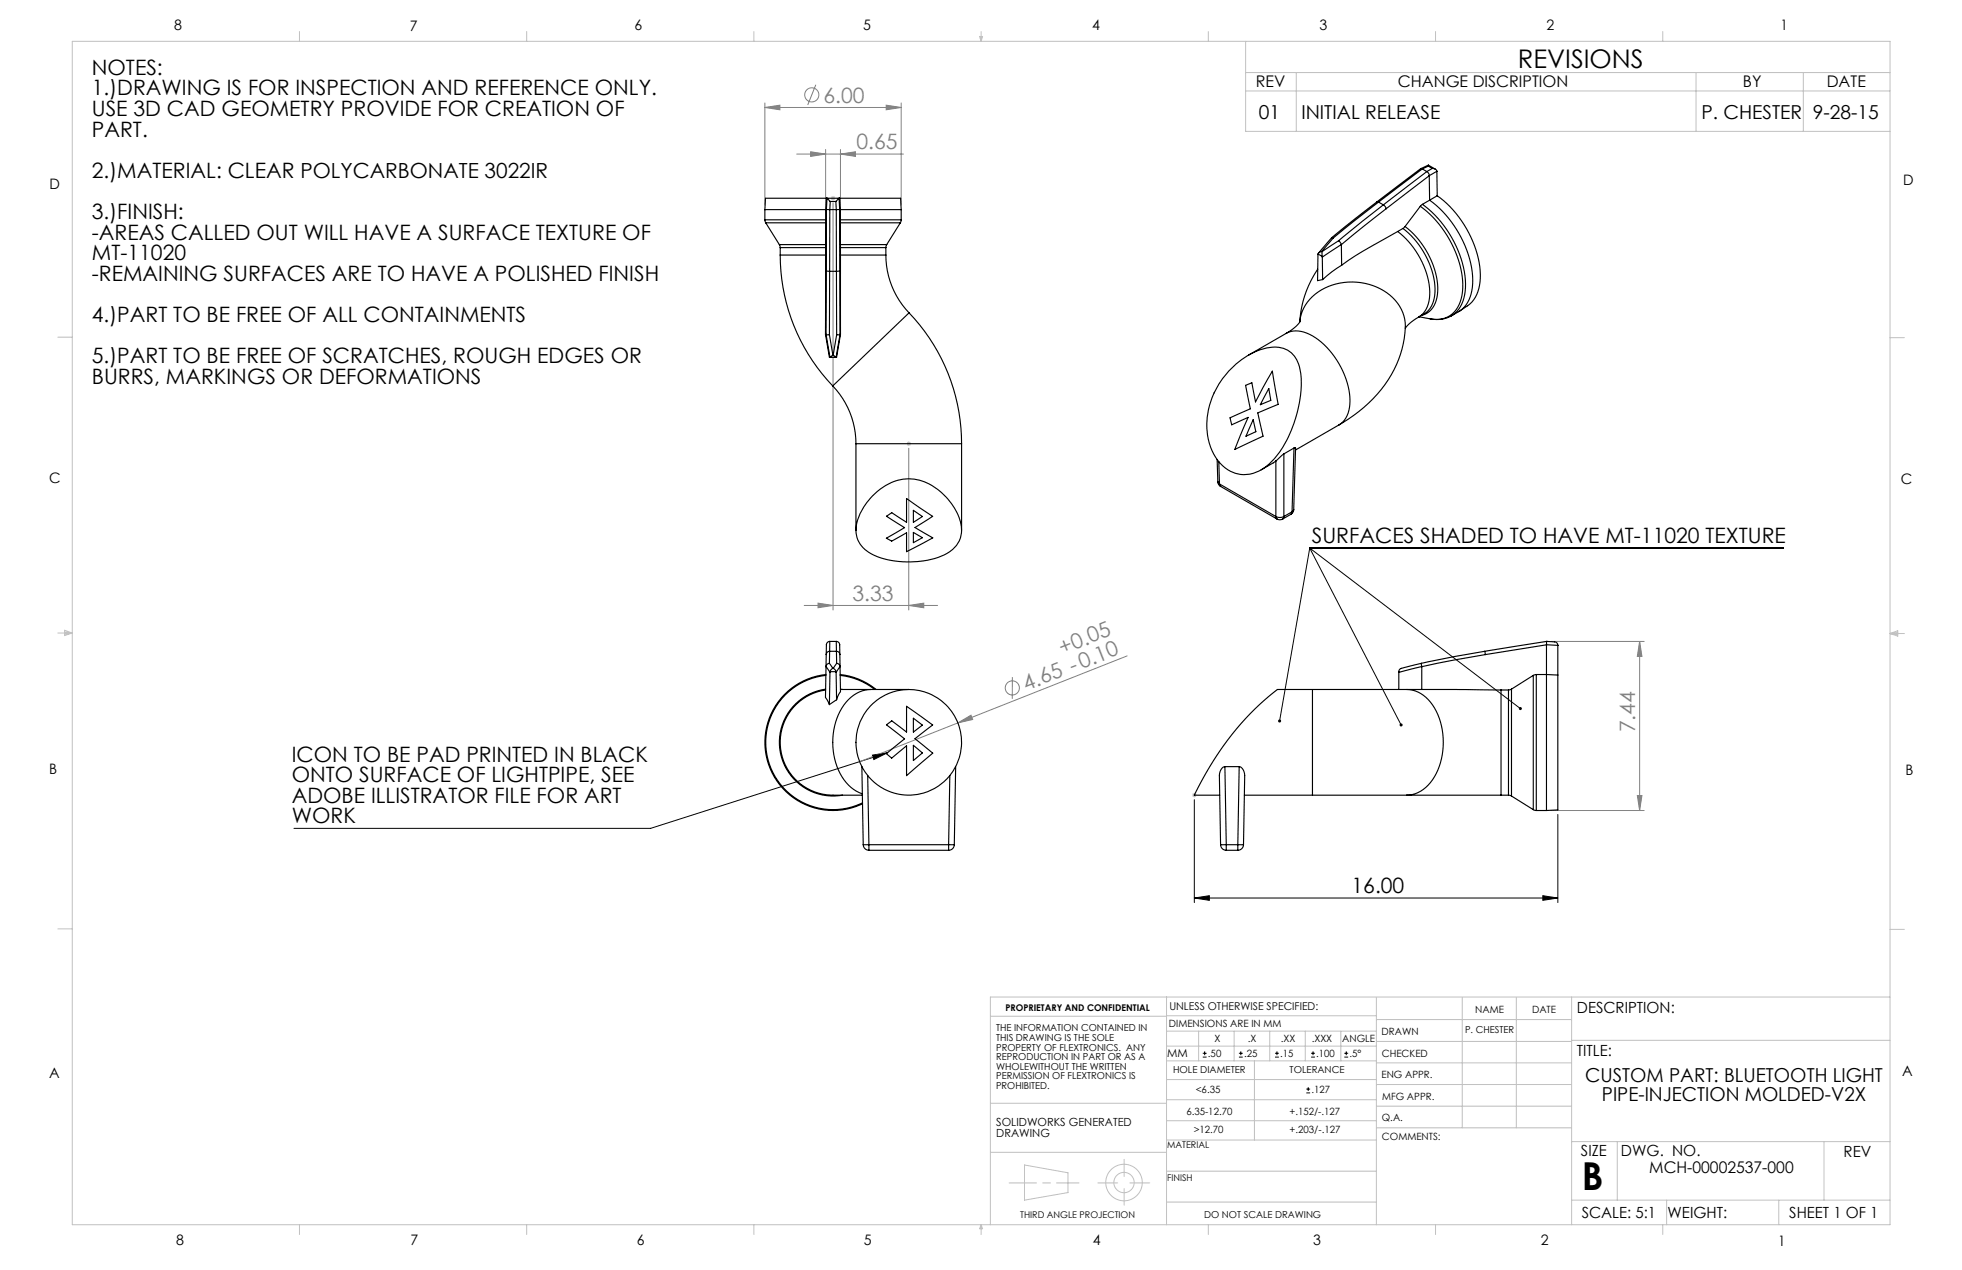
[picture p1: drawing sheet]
<svg xmlns="http://www.w3.org/2000/svg" width="432mm" height="279mm" viewBox="0 0 432 279" stroke-linecap="round" stroke-linejoin="round" font-family="sans-serif">
<g fill="none" stroke="#808080" stroke-width=".22">
<path d="M179.5 18.6l-1.7 4.5M168.3 23.6l3.3-.5v1.1zM168.3 22.6v22.5M168.3 23.6h30M175.4 33.9h23.4M178.4 33.4l3.3 .5-3.3 .5zM181.7 32.9v20.6M185 33.9l3.3-.5v1zM185 32.9v20.6M195 23.1l3.3 .5-3.3 .6zM198.3 22.6v22.5M183.3 44.6v89.6"/>
<path d="M200 98.6v35.6M177 133.2h29.4M180 132.7l3.3 .5-3.3 .5zM200 133.2l3.3-.5v1zM210.8 159l2.9-1.7 .4 1zM210.8 159l-21.6 8.6M222.8 149v4.7M248.1 144.3l-37.3 14.7M341.3 141.1h20.6M360.9 141.1l.5 3.3h-1.1zM360.9 141.1v37.2M341.3 178.3h20.6"/>
<path d="M360.3 175h1.1l-.5 3.3z"/>
<circle cx="178.7" cy="20.9" r="1.56"/>
<circle cx="222.8" cy="151.3" r="1.56"/>
</g>
<g fill="none" stroke="#000" stroke-width=".22">
<path d="M288.2 120.6h104.3M288.2 120.6l-6.6 38M288.2 120.6l20.2 38.9M288.2 120.6l46.4 35.3M192 166.1l3.3-.5-3 1.5zM195.3 165.6l-52.1 16.6h-78.5M262.8 175.9v22.7M342.8 179.2v19.4M262.8 197.6l3.4-.5v1zM262.8 197.6h80M339.5 197.1l3.3 .5-3.3 .5zM264.7 232.6h.8"/>
<path d="M264.7 231.7h.8M265.1 231.3v.8M272.7 232.6h.8M272.7 231.7h.8M273.1 231.3v.8M280.6 232.6h.9M280.6 231.7h.9M281 231.3v.8M287.5 239.6h.8M287.9 239.2v.8M288.6 232.6h.8M288.6 231.7h.8"/>
<path d="M289 231.3v.8M295.9 232.6h.8M295.9 231.7h.8M296.3 231.3v.8M287.5 240.4h.8"/>
</g>
<g fill="none" stroke="#c0c0c0" stroke-width=".22">
<path d="M15.9 9.1h400.1v260.3h-400.1zM65.9 6.9v2.2M115.9 6.9v2.2M165.9 6.9v2.2M215.6 8h.6l-.3 1.1zM215.7 8l.2 1.1M215.9 6.9v2.2M216 8l-.1 1.1M265.9 6.9v2.2M274.1 9.1v19.8h141.9M274.1 16h141.9M285.3 16v12.9"/>
<path d="M315.9 6.9v2.2M365.9 6.9v2.2M373.3 16v12.9M396.9 16v12.9M274.1 20h141.9M182.8 43.6h1M183 43.3l.7 .7M183.3 43.1v1M183.7 43.3l-.7 .7M12.7 74.2h3.2M416 74.3h3.1M199.5 97.6h1"/>
<path d="M199.6 97.3l.8 .7M200 97.1v1M200.4 97.3l-.8 .7M12.7 139.3h3.2M14.2 139l1.7 .3M14.2 138.7l1.7 .6-1.7 .5zM15.9 139.3l-1.7 .2M416 139.4h3.1M416 139.4l1.7-.6v1.1zM416 139.4l1.7 .2M417.7 139.1l-1.7 .3M262.3 174.9h1"/>
<path d="M262.5 174.6l.7 .7M262.8 174.4v1M263.2 174.6l-.7 .7M12.7 204.4h3.2M256.7 219.4v50M302.9 219.5v49.9M321.8 219.5v28.6M333.7 219.5v28.6M345.9 219.4v50M416 204.5h3.1M416 219.4h-198v50M218 223.6h38.7"/>
<path d="M256.7 226.9h46.2M256.7 230.1h46.2M256.7 223.5h46.2M256.7 233.4h46.2M256.7 237.5h46.2M263.8 226.9v6.5M271.6 226.9v6.5M276.1 233.4v17.4M279.4 226.9v6.5M287.3 226.9v6.5M295.1 226.9v6.5M302.9 233.8h43"/>
<path d="M302.9 229.1h43M302.9 224.3h43M302.9 238.6h43M345.9 228.9h70.1M218 253.5h38.7M218 242.7h38.7M225.5 256.3l9.5 1.7v4.4l-9.5 1.6zM247.4 255.1v3.7M256.7 257.7h46.2M256.7 250.8h46.2M256.7 241.9h46.2M256.7 246.6h46.2"/>
<path d="M302.9 248.1h43M302.9 243.4h43M345.9 251.2h70.1M355.9 251.2v12.8M401.4 251.2v12.8M65.9 269.4v2.2M115.9 269.4v2.2M165.9 269.4v2.2M215.9 269.4v2.2M215.9 269.4l.3 .9h-.6zM222.1 260.2h6M229.5 260.2h1.7"/>
<path d="M232.5 260.2h5M241.6 260.2h4.4M247.4 261.5v3.6M248.7 260.2h4.3M256.7 264.5h46.2M265.9 269.4v2.2M315.9 269.4v2.2M345.9 264h70.1M365.9 269.4v2.2M366.8 264v5.4M391.5 264v5.4"/>
<circle cx="247.4" cy="260.2" r="4"/>
<circle cx="247.4" cy="260.2" r="2.24"/>
</g>
<g fill="#000">
<path d="M192 166.1l3.3-.5-3 1.5zM281.4 158.4l-.1 .4 .3 .2v-.4v.4a.34 .34 0 0 0 .3-.5 .34 .34 0 0 0-.5-.1zM308.1 159.3v.4l.4 .1-.1-.3 .1 .3 .1-.1v-.5zM334.4 155.6v.5h.4l-.2-.2 .3 .2v-.4l-.3-.2z"/>
<path d="M262.8 197.6l3.4-.5v1zM339.5 197.1l3.3 .5-3.3 .5z"/>
</g>
<g fill="#808080">
<path d="M210.8 159l2.9-1.7 .4 1z"/>
<path d="M180 132.7l3.3 .5-3.3 .5zM200 133.2l3.3-.5v1z"/>
<path d="M168.3 23.6l3.3-.5v1.1zM195 23.1l3.3 .5-3.3 .6zM178.4 33.4l3.3 .5-3.3 .5zM185 33.9l3.3-.5v1z"/>
<path d="M360.9 141.1l.5 3.3h-1.1zM360.3 175h1.1l-.5 3.3z"/>
</g>
<g fill="none" stroke="#000" stroke-width=".25">
<path d="M313 37.2l-.4-.1-9.6 7.3 .4 .1M313 37.2h.1M313 37.2l-9.6 7.3M313 37.2l1 .5M314 37.7l-9.5 7.4M314 37.7h.1M314 37.7l.4 .4 .2 .6M314.3 36.5l-1.3 .7M314.3 36.5l.9 .6M314.4 36.3l-.1 .2M314.4 36.3l-1.7 .8M314.4 36.3l1.5 .9"/>
<path d="M314.6 38.7l-9.5 7.2M314.6 38.7v5.3M314.6 38.7h.1M315.2 37.1a.91 .91 0 0 1 1 .6M315.2 37.1l-1.2 .6M316.2 37.7h.1M316.2 37.7l-1.6 1M316.2 37.7l.1 5.4M168.3 48.4l.2 .6M168.3 46.1h13.5M168.3 48.4h13.5M168.3 46.1v2.3"/>
<path d="M168.5 49h13.3M168.5 49l3 4.8M171.5 53.8l.2 .7M171.5 53.8h10.2M171.7 56.1a41.6 41.6 0 0 0 11.6 28.8M171.7 56.1h10M171.7 54.5h10M171.7 54.5v1.6M181.7 56.1v17.5M181.7 54.5v1.6M181.7 53.8v.7M181.8 49l-.1 4.8"/>
<path d="M181.8 48.4v.6M181.8 46.1h.1M181.8 46.1v2.3M181.8 59.6l.8 .1M181.8 59.6v14M181.9 46.1l-.1 13.5M181.9 46.1h.7M181.9 46.1h.1M181.9 43.6h-13.4l-.2 2.5M181.9 43.6h2.9M181.9 43.6l-.1 2.5M182 43.6h.1"/>
<path d="M182 43.6l-.1 2.5M182 43.6l.7 .7M182.6 59.7l-.1 14M182.6 59.7h1.5M182.6 46.1h1.4M182.6 46.1v13.6M182.7 44.3l-.1 1.8M182.7 44.3h1.3M184 44.3v1.8M184 46.1l.1 13.6M184.1 59.7v14M184.7 43.6h.1"/>
<path d="M184.7 43.6l-.7 .7M184.7 43.6l.1 2.5M184.8 43.6h13.4l.1 2.5M184.8 43.6l.1 2.5M184.8 46.1h-.8M184.8 46.1h.1M184.8 46.1v13.5M184.8 59.6l-.7 .1M184.8 59.6l.1 14M184.9 48.4v.6M184.9 46.1h13.4M184.9 48.4h13.4"/>
<path d="M184.9 46.1v2.3M184.9 49h13.2M184.9 49l.1 4.8M185 53.8v.7M185 53.8h10.2M185 56.1v17.5M185 56.1h10M185 54.5h10M185 54.5v1.6M195 56.1a18.4 18.4 0 0 0 5.1 12.7M195 54.5v1.6M195.2 53.8l-.2 .7"/>
<path d="M198.1 49l-2.9 4.8M198.3 48.4l-.2 .6M198.3 46.1v2.3M290 59.2a22.9 22.9 0 0 0-3.9 11.6M290.1 55.9l-.1 5.8 1.1-.2M290.1 55.9l.9 .5M290.9 55.3l-.6 .3-.2 .3M290.9 55.3l.1 .1M291 55.4v1M291 56.4v.2M291 56.6l.1 4.9M293.5 52.3h-.4l-2.9 3.4"/>
<path d="M293.5 52.3l-2.6 3M294.6 53l-3.6 2.4M294.6 53l.6 .8M295.2 53.8l-4.2 2.8M295.2 53.8h.1M295.2 53.8l.1 4.6M295.3 58.4l-2.2 1.4-2 1.7M303 44.4l-9.9 7.9M303.4 44.5l-9.9 7.8M303.4 44.5l1.1 .6M304.5 45.1l-9.9 7.9M304.5 45.1l.6 .8"/>
<path d="M305.1 45.9l-9.9 7.9M307.6 50.9l-7.7 4.4-4.6 3.1M307.6 50.9a17.9 17.9 0 0 1 7 14.7 5.3 5.3 0 0 1-2.3 4.1M308.8 50.3a17.9 17.9 0 0 1 7 14.6 5.4 5.4 0 0 1-3.5 4.8M308.8 50.3l-1.2 .6M309.2 49.8l-.4 .5M309.2 49.8a18.2 18.2 0 0 1 7.2 14.9 4.9 4.9 0 0 1-3.6 4.7M312.6 45.4a23.2 23.2 0 0 1 9.3 18 6.5 6.5 0 0 1-4.3 6.7l-1.9 .2-3.4-.6M312.6 45.4l-3.4 4.4M313 45l-.4 .4M313 45a23.5 23.5 0 0 1 9.5 18.3 7.3 7.3 0 0 1-3.1 6.2M314.6 44a23.5 23.5 0 0 1 9.5 18.3 7.3 7.3 0 0 1-4.7 7.2"/>
<path d="M314.6 44l-1.6 1M316.3 43.1a23.3 23.3 0 0 1 9.5 18.1 7.4 7.4 0 0 1-2.8 6.1l-1.7 1.1M316.3 43.1l-1.7 .9M181.8 73.6h-.1M181.8 73.6h.1M181.8 73.6l.7 .1M181.8 73.6l.9 5M182.5 73.7l.8 4.4M182.7 78.6h.1M183.3 78.1l-.6 .5M183.3 78.1h.1M184.1 73.7l-.7 4.4"/>
<path d="M184.9 73.6l-.8 .1M184.9 73.6l-.9 5-.6-.5M184.9 73.6h.1M185 73.6l-.9 5h-1.6l-.8-5M200.1 68.8a41.6 41.6 0 0 1 11.5 28.8M200.1 68.8l-16.8 16.1M283.1 73.3a6.1 6.1 0 0 1 6.4 1 18.1 18.1 0 0 1 7.6 14.6 5.4 5.4 0 0 1-2.4 4.6M283.1 73.3l-8.3 4.8M286.1 70.7a9.9 9.9 0 0 1 8-8.2 12.9 12.9 0 0 1 13.9 4.9 9.4 9.4 0 0 1 1.1 7 26.3 26.3 0 0 1-12.4 17.9l-2 1.2M286.1 70.7l-1.1 1.3-1.9 1.3M312.3 69.7l-1.9 1.3-1.1 1.2M319.4 69.5a6.6 6.6 0 0 1-4.7 .6"/>
<path d="M183.3 84.9a18.4 18.4 0 0 1 5.1 12.7M188.4 97.6h23.2M188.4 97.6v19.1M211.6 97.6v19M270.4 81.6a15 15 0 0 1 10.4-5.2 5.3 5.3 0 0 1 5.2 4.3 24.2 24.2 0 0 1-1.8 14 17.4 17.4 0 0 1-7.1 8.9 7.4 7.4 0 0 1-10-3.7 15.7 15.7 0 0 1 1.9-16.6zM274.1 84.8l1.4-.6 .8 4.2 3.7-6.7 1.3 7.3-4.5 1.8 1.2 5.2-6.3 2.9 3-7.1-3.6 1.7-.4-1.6 4.5-2zM275.8 92.3l.6 2.7-2.2 1zM279.2 85.5l.5 2.6-2.3 .9zM282.6 99.9l-1.8 1.5M282.6 99.9v13.7M284.8 98.6h.3l-.4 13.5M284.8 98.6l-2.2 1.3"/>
<path d="M284.8 98.6l-.4 14M294.7 93.5l-9.6 5.5M192.1 109.1a10.2 10.2 0 0 1 13-2.3 12.8 12.8 0 0 1 6.5 10 6 6 0 0 1-3.8 5.3 19.6 19.6 0 0 1-16.6-.6 5.8 5.8 0 0 1-2.5-7.1 13.7 13.7 0 0 1 3.4-5.3zM195.1 113.6l1.2-.8 3.2 2.1v-5.2l5.8 3.9-3.9 2.5 3.9 2.2-5.8 3.1v-4.2l-3.3 1.8-1.1-.6 4-2.3zM201 117.1l2 1.2-2 1.1zM201 112.3l2 1.3-2 1.3zM267.9 101.1l.1 4.9M268 106l.2 .6 .4 .4M268 106l.4 .5M268.2 101.6l.2 4.9M268.4 106.5l.2 .5M268.4 106.5l12.4 7.1"/>
<path d="M268.6 107l12.4 7.2M280.8 113.6a1.9 1.9 0 0 0 1.8 0M280.8 113.6l.2 .6M280.8 101.4l-3.2 2M280.8 101.4v12.2M281 114.2a1.25 1.25 0 0 0 1.3 0M282.6 113.6l-.3 .6M284.1 113.1l-1.8 1.1M284.4 112.6l-.3 .5M284.4 112.6l-1.8 1M284.7 112.1l-.2 .6-.4 .4M284.7 112.1l-.3 .5"/>
<path d="M181.7 151.8a11.7 11.7 0 0 0-9.9 13.1 11.7 11.7 0 0 0 12.9 10h5.1M181.7 151.6a11.8 11.8 0 0 0-10 13.6 11.8 11.8 0 0 0 13.7 9.7M181.8 148.6a14.8 14.8 0 0 0-12.7 18.8 14.8 14.8 0 0 0 20.7 9.2M181.8 148.4a15 15 0 0 0-12.9 19 15 15 0 0 0 20.9 9.4M181.8 146.7l-.1 6.7 .8 1.6M181.8 146.6l.9 1.3M181.8 146.6v.1M181.8 144v2.7M181.9 141.9l-.1 2.1M181.9 141.8v.1M182.5 145.9l-.5 .3-.2 .4M182.5 145.9l.8 1.1"/>
<path d="M182.6 143.3l-.1 2.6M182.6 143.3a.74 .74 0 0 0-.8 .7M182.6 143.3h1.5M182.6 141.1l-.5 .3-.2 .4M182.6 141.1h1.4M182.6 141.1v2.2M182.7 147.9l-.2 7.1M182.7 147.8v.1M182.7 147.8h1.3M183.3 147l-.4 .3-.2 .5M183.3 147h.1M183.4 147l.4 .3 .2 .5"/>
<path d="M184 147.8v.1M184 147.9l.1 6M184 141.1l.1 2.2M184 141.1a.75 .75 0 0 1 .8 .7M184.1 143.3v2.6M184.1 143.3a.75 .75 0 0 1 .7 .7M184.1 153.9l-1.6 1.1M184.1 145.9l-.7 1.1M184.1 145.9l.6 .3 .2 .4M184.8 141.9v2.1M184.8 141.8v.1M184.8 144l.1 2.7"/>
<path d="M184.9 146.6l-.9 1.3M184.9 146.6v.1M184.9 146.7l.1 5.5-.9 1.7M184.9 148.4a15 15 0 0 1 7.9 3.3M184.9 148.6a14.8 14.8 0 0 1 7.6 3.1M185 151.7h6.7M185 151.6l.4 .1M191.7 151.7h8.3M191.7 151.7a8.2 8.2 0 0 0-7.2 5.5 14.7 14.7 0 0 0 2.2 15.5l1.8 1.4 1.3 .5M195.1 159.5l1.2-.9 3.2 2.5v-5.7l5.8 4.1-3.9 3 3.9 3.2-5.8 4.9v-6.5l-3.3 2.7-1.1-1 4-3.3zM201 158l2 1.5-2 1.6zM288.8 151.7h20.8"/>
<path d="M288.8 151.7h-7.7a64.8 64.8 0 0 0-18.3 23.2M288.8 151.7v23.2M307.8 147.9v3.8M309.6 151.7h11.1M309.6 151.7a7.7 7.7 0 0 1 6.5 4.8 15.2 15.2 0 0 1-1.8 16.2 6.6 6.6 0 0 1-4.7 2.2M312.8 145.9l.1 .7M312.8 145.9l-4.5 1.2-.4 .3-.1 .5M312.9 146.6l-5.1 1.3M312.9 146.6v.1M312.9 146.7v5M320.7 151.7l9.6 .1M326.8 143.3l-14 2.6"/>
<path d="M326.8 143.3l.1 .7M326.9 144l-7 1.2-7 1.5M330.3 151.8v23.1M330.3 151.8h1.7M332 151.8v23.1M332.7 151.6l-.7 .2M332.7 151.6v23.5M337.4 148.6v29.5M337.4 148.6l-4.7 3M338.1 148.4l-.7 .2M338.1 148.4v29.9M338.1 148.4h2.2"/>
<path d="M340.3 148.4v29.9M340.3 141.1l.1 .8M340.3 141.1l-13.5 2.2M340.3 141.1l1.8 .1a.75 .75 0 0 1 .7 .8M340.3 148.4l2.5 .1M340.3 141.9l-13.4 2.1M340.3 141.9v6.5M340.3 141.1h.1M340.4 141.9h-.1M340.4 141.9l2.4 .1M342.8 148.5v29.7l-2.5 .1M342.8 142v6.5"/>
<path d="M189.7 168.7l.3 17.1M191 170.6l.2 15.2M201 164l2 1.6-2 1.7zM209 170.6l-.2 15.2M210.3 168.7l-.3 17.1M262.8 174.9h5.6M269.6 168.7a1.49 1.49 0 0 0-1.2 1.5l.2 15.6M269.6 168.7h3.1M269.6 168.7l.3 17.1M272.7 168.7l.4 .1 .5 .6 .3 1.2-.2 15.2M272.7 168.7l-.3 17.1M273.9 174.9h14.9"/>
<path d="M288.8 174.9h20.8M309.6 174.9h20.7M330.3 174.9h1.7M332 174.9l.7 .2M332.7 175.1l4.7 3M337.4 178.1l.7 .2M338.1 178.3h2.2M190 185.8h1.2M190 185.8a1.25 1.25 0 0 0 1.2 1.3M191.2 185.8v1.3M191.2 185.8h17.6M191.2 187.1h17.6"/>
<path d="M208.8 185.8h1.2M208.8 185.8v1.3M210 185.8a1.25 1.25 0 0 1-1.2 1.3M268.6 185.8h1.3M268.6 185.8a1.25 1.25 0 0 0 1.3 1.3M269.9 185.8v1.3M269.9 185.8h2.5M269.9 187.1h2.5M272.4 185.8h1.3M272.4 185.8v1.3M273.7 185.8a1.25 1.25 0 0 1-1.3 1.3"/>
<circle cx="200" cy="163.3" r="11.6"/>
</g>
<text font-size="8.5" x="348.1" y="261.8">B</text>
<text font-size="5.6" x="334.1" y="15">REVISIONS</text>
<g font-size="4.7">
<text x="20.2" y="16.5">NOTES:</text>
<text x="20.2" y="21">1.)DRAWING IS FOR INSPECTION AND REFERENCE ONLY.</text>
<text x="20.2" y="25.5">USE 3D CAD GEOMETRY PROVIDE FOR CREATION OF</text>
<text x="20.2" y="30">PART.</text>
<text x="20.2" y="39.2">2.)MATERIAL: CLEAR POLYCARBONATE 3022IR</text>
<text x="20.2" y="48.2">3.)FINISH:</text>
<text x="20.2" y="52.7">-AREAS CALLED OUT WILL HAVE A SURFACE TEXTURE OF</text>
<text x="20.2" y="57.3">MT-11020</text>
<text x="20.2" y="61.8">-REMAINING SURFACES ARE TO HAVE A POLISHED FINISH</text>
<text x="20.2" y="70.8">4.)PART TO BE FREE OF ALL CONTAINMENTS</text>
<text x="20.2" y="79.9">5.)PART TO BE FREE OF SCRATCHES, ROUGH EDGES OR</text>
<text x="20.2" y="84.4">BURRS, MARKINGS OR DEFORMATIONS</text>
<text x="288.7" y="119.5">SURFACES SHADED TO HAVE MT-11020 TEXTURE</text>
<text x="64.2" y="167.6">ICON TO BE PAD PRINTED IN BLACK</text>
<text x="64.2" y="172.1">ONTO SURFACE OF LIGHTPIPE, SEE</text>
<text x="64.2" y="176.6">ADOBE ILLISTRATOR FILE FOR ART</text>
<text x="64.2" y="181.2">WORK</text>
<text x="297.4" y="196.6">16.00</text>
</g>
<g font-size="4.7" fill="#808080">
<text x="181.2" y="22.6">6.00</text>
<text x="188.5" y="32.9">0.65</text>
<text x="187.6" y="132.2">3.33</text>
<text x="233.8" y="144" transform="rotate(-22 233.8 144)">+0.05</text>
<text x="225.8" y="152" transform="rotate(-22 225.8 152)">4.65 -0.10</text>
<text x="359.8" y="161.1" transform="rotate(-90 359.8 161.1)">7.44</text>
</g>
<g font-size="4.2">
<text x="277" y="26.1">01</text>
<text x="286.4" y="26.1">INITIAL RELEASE</text>
<text x="374.4" y="26.1">P. CHESTER 9-28-15</text>
<text x="348.9" y="237.9">CUSTOM PART: BLUETOOTH LIGHT</text>
<text x="352.6" y="242.2">PIPE-INJECTION MOLDED-V2X</text>
</g>
<g font-size="3.5">
<text x="276.4" y="19.1">REV</text>
<text x="307.7" y="19.1">CHANGE DISCRIPTION</text>
<text x="383.6" y="19.1">BY</text>
<text x="402" y="19.1">DATE</text>
<text x="363" y="258.1">MCH-00002537-000</text>
</g>
<g font-size="3.4">
<text x="347.1" y="222.9">DESCRIPTION:</text>
<text x="347.1" y="232.3">TITLE:</text>
<text x="347.9" y="254.3">SIZE</text>
<text x="356.7" y="254.4">DWG. NO.</text>
<text x="405.7" y="254.5">REV</text>
<text x="348.1" y="267.9">SCALE: 5:1</text>
<text x="367" y="268">WEIGHT:</text>
<text x="393.8" y="267.9">SHEET 1 OF 1</text>
</g>
<g font-size="3.2">
<text x="38.3" y="6.7">8</text>
<text x="90.2" y="6.7">7</text>
<text x="139.7" y="6.5">6</text>
<text x="190" y="6.5">5</text>
<text x="240.4" y="6.5">4</text>
<text x="290.4" y="6.7">3</text>
<text x="340.4" y="6.5">2</text>
<text x="391.9" y="6.7">1</text>
<text x="10.9" y="41.6">D</text>
<text x="418.9" y="40.7">D</text>
<text x="10.9" y="106.3">C</text>
<text x="418.4" y="106.4">C</text>
<text x="10.8" y="170.2">B</text>
<text x="419.4" y="170.6">B</text>
<text x="10.8" y="237.2">A</text>
<text x="418.6" y="236.8">A</text>
<text x="38.8" y="273.8">8</text>
<text x="90.4" y="273.8">7</text>
<text x="140.2" y="273.8">6</text>
<text x="190.1" y="273.9">5</text>
<text x="240.5" y="273.8">4</text>
<text x="289" y="273.9">3</text>
<text x="339.1" y="273.8">2</text>
<text x="391.4" y="274.1">1</text>
</g>
<g font-size="2.5">
<text x="256.9" y="232.6">MM</text>
<text x="219.3" y="247.7">SOLIDWORKS GENERATED</text>
<text x="219.3" y="250.2">DRAWING</text>
</g>
<text font-size="2.4" x="257.4" y="222.3">UNLESS OTHERWISE SPECIFIED:</text>
<g font-size="2.2">
<text x="257.3" y="226">DIMENSIONS ARE IN MM</text>
<text x="304.1" y="227.7">DRAWN</text>
<text x="324.7" y="222.9">NAME</text>
<text x="337.2" y="222.9">DATE</text>
<text x="265.8" y="232.6">.50</text>
<text x="267.3" y="229.2">X</text>
<text x="273.8" y="232.6">.25</text>
<text x="274.7" y="229.2">.X</text>
<text x="281.7" y="232.6">.15</text>
<text x="281.9" y="229.2">.XX</text>
<text x="288.7" y="229.2">.XXX</text>
<text x="289.7" y="232.6">.100</text>
<text x="295.4" y="229.2">ANGLE</text>
<text x="297" y="232.6">.5°</text>
<text x="304.1" y="232.6">CHECKED</text>
<text x="304" y="237.2">ENG APPR.</text>
<text x="261.1" y="245.2">6.35-12.70</text>
<text x="263.2" y="240.4">&lt;6.35</text>
<text x="283.8" y="245.2">+.152/-.127</text>
<text x="288.6" y="240.4">.127</text>
<text x="304.2" y="241.9">MFG APPR.</text>
<text x="262.7" y="249.3">&gt;12.70</text>
<text x="283.8" y="249.3">+.203/-.127</text>
<text x="304.1" y="246.7">Q.A.</text>
<text x="304.1" y="250.9">COMMENTS:</text>
</g>
<g font-size="2.1">
<text x="219.2" y="226.9">THE INFORMATION CONTAINED IN</text>
<text x="322.4" y="227.3">P. CHESTER</text>
<text x="219.2" y="229">THIS DRAWING IS THE SOLE</text>
<text x="219.2" y="231.1">PROPERTY OF FLEXTRONICS. ANY</text>
<text x="219.2" y="233.2">REPRODUCTION IN PART OR AS A</text>
<text x="219.2" y="235.3">WHOLEWITHOUT THE WRITTEN</text>
<text x="219.2" y="237.5">PERMISSION OF FLEXTRONICS IS</text>
<text x="219.2" y="239.6">PROHIBITED.</text>
<text x="258.2" y="236.1">HOLE DIAMETER</text>
<text x="283.8" y="236.1">TOLERANCE</text>
<text x="265" y="268">DO NOT SCALE DRAWING</text>
</g>
<g font-size="2">
<text x="221.3" y="222.3">PROPRIETARY AND CONFIDENTIAL</text>
<text x="256.9" y="252.6">MATERIAL</text>
<text x="256.9" y="259.7">FINISH</text>
<text x="224.5" y="267.9">THIRD ANGLE PROJECTION</text>
</g>
</svg>
